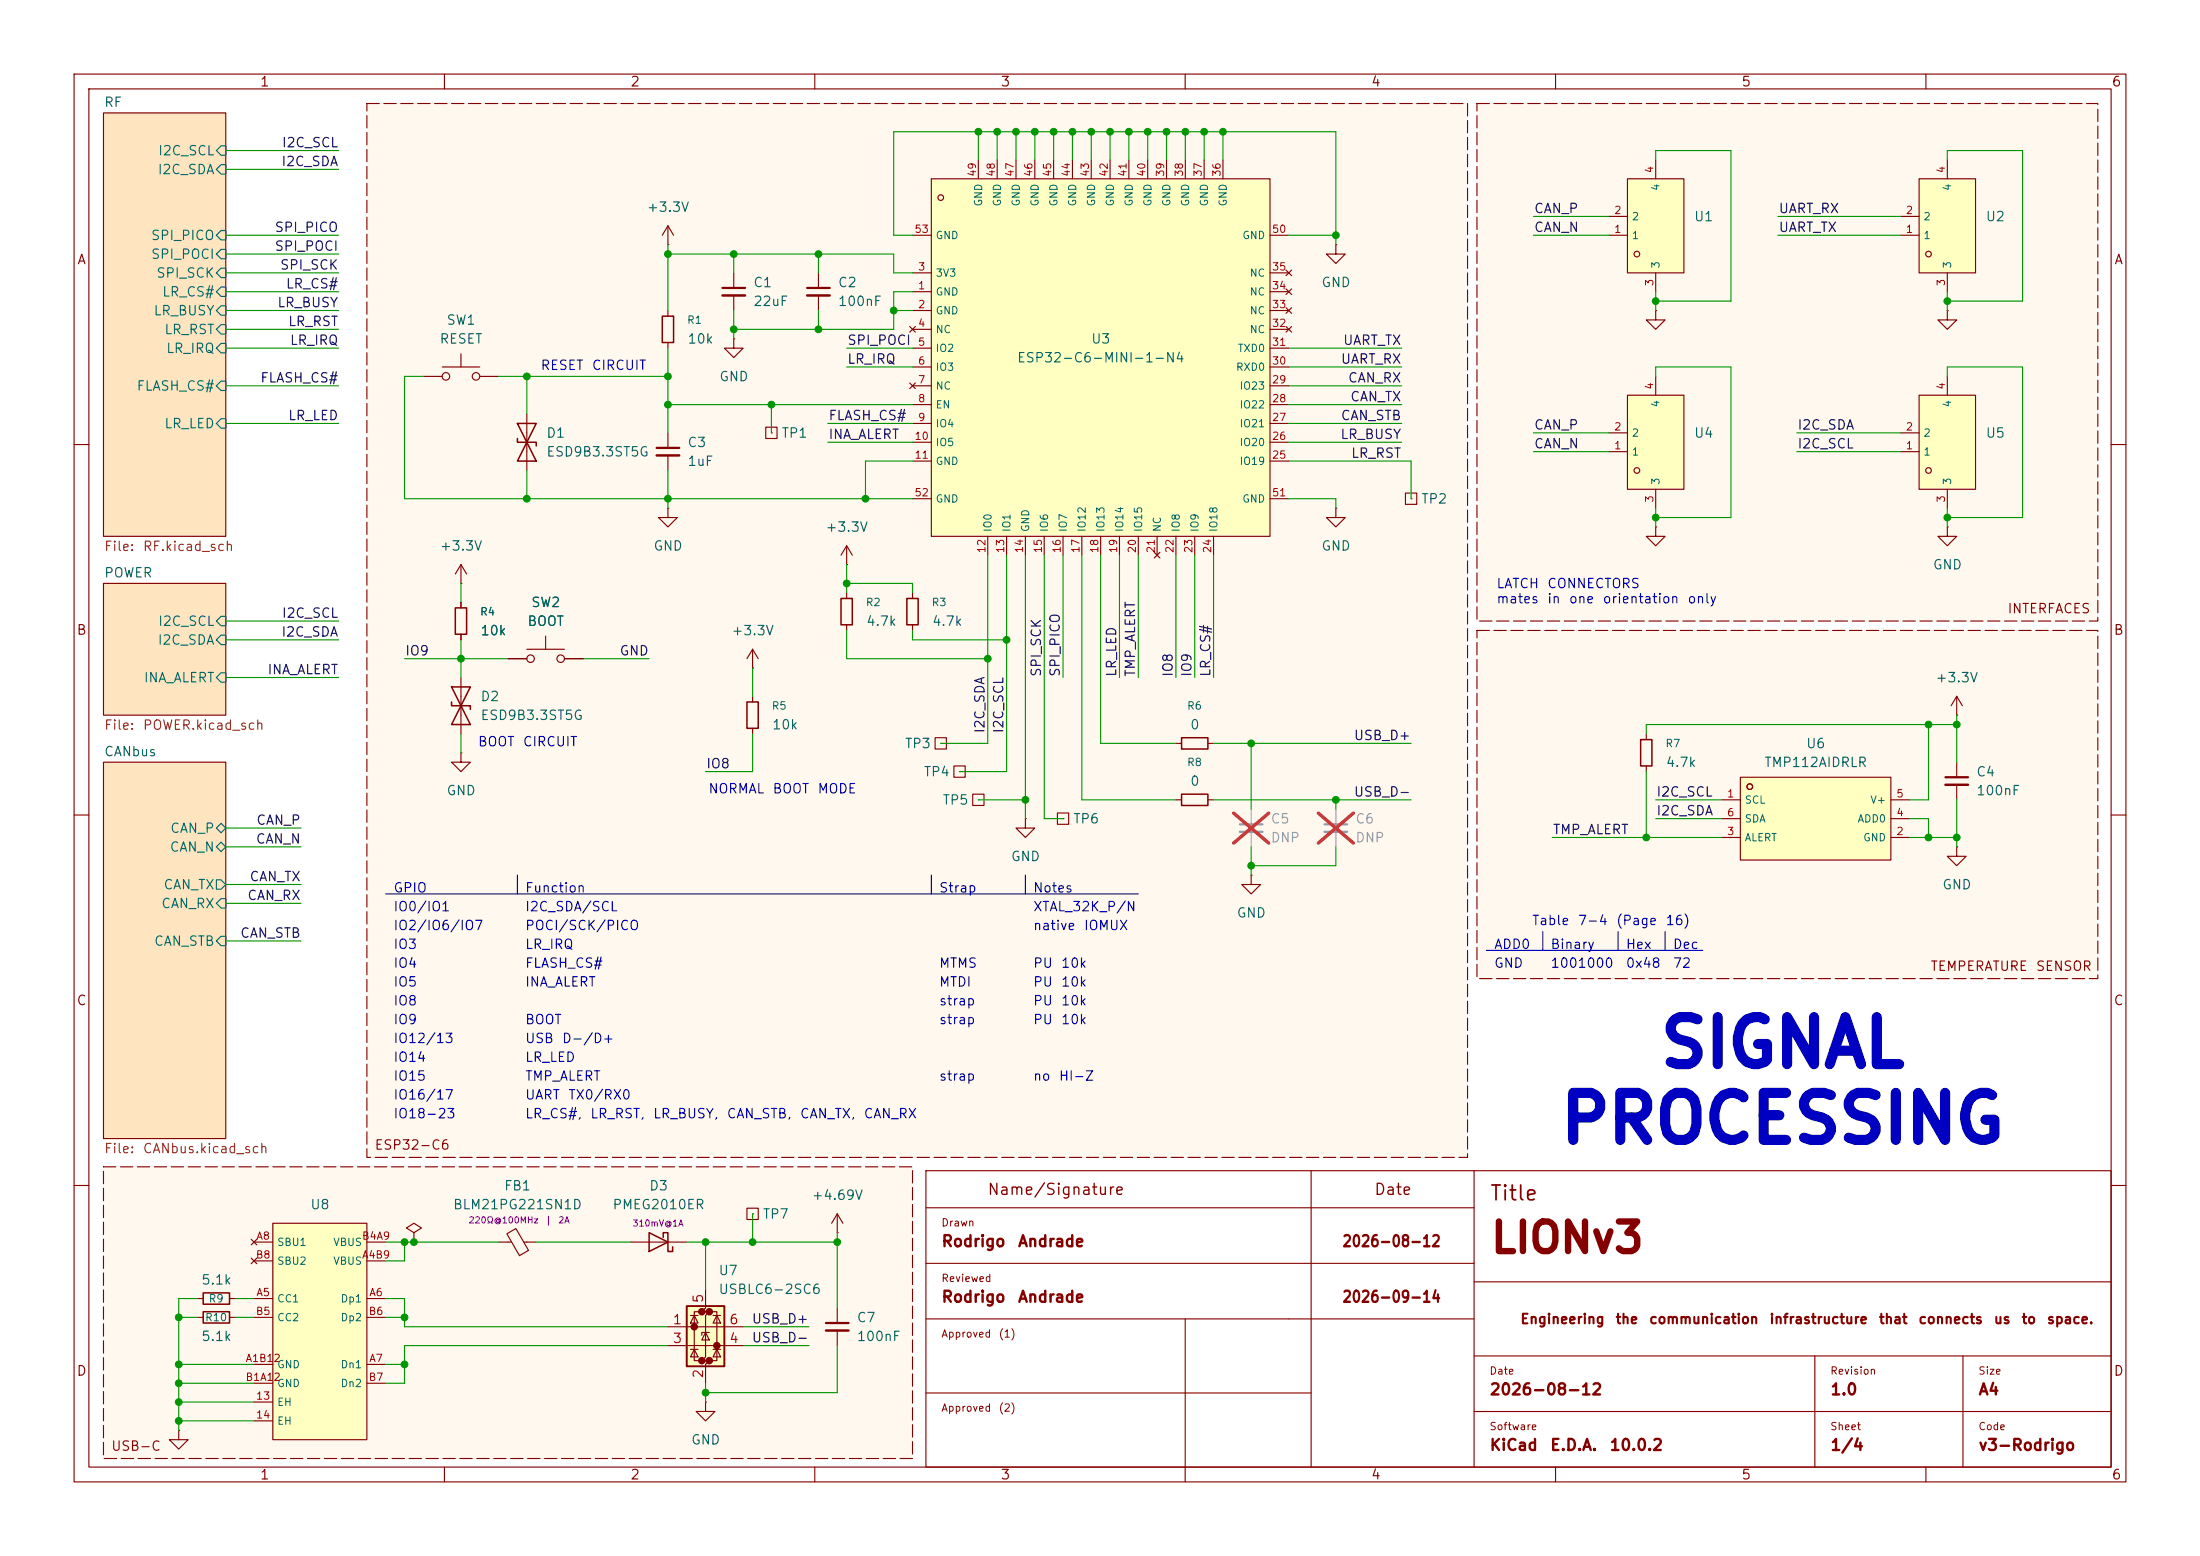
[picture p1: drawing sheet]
<svg xmlns="http://www.w3.org/2000/svg" width="297mm" height="210mm" viewBox="0 0 297 210" stroke-linecap="round" stroke-linejoin="round" font-family="sans-serif">
<g fill="none" stroke="#840000" stroke-width=".15">
<path d="M10 10h277v190h-277zM12 12h273v186h-273zM60 10v2M110 10v2M160 10v2M210 10v2M260 10v2M10 60h2M285 60h2M10 110h2M285 110h2M125 158h160v40h-160z"/>
<path d="M177 158v40M199 158v40M10 160h2M125 178h74M125 163h74M125 170.5h74M160 178v22M199 173h86M285 160h2M60 198v2M110 198v2M125 188h52"/>
<path d="M199 183h86M199 190.5h86M210 198v2M245 183v15M260 198v2M265 183v15"/>
</g>
<g fill="#ffe5bf" stroke="#ffe5bf" stroke-width=".14">
<path d="M14 102.9h16.5v50.8h-16.5z"/>
<path d="M14 78.7h16.5v17.8h-16.5z"/>
<path d="M14 15.2h16.5v57.2h-16.5z"/>
</g>
<g fill="#fff8ef">
<path d="M49.5 14h148.6v142.2h-148.6z"/>
<path d="M199.4 14h83.8v69.8h-83.8z"/>
<path d="M199.4 85.1h83.8v47h-83.8z"/>
<path d="M14 157.5h109.2v39.4h-109.2z"/>
</g>
<g fill="none" stroke="#840000" stroke-width=".15">
<path d="M14 15.2h16.5v57.2h-16.5zM57.1 50.8h2.6M59.7 49.5h5.1M62.2 47.8v1.7M64.8 50.8h2.5M14 78.7h16.5v17.8h-16.5zM62.2 91.4v7.7M68.6 88.9h2.5M71.1 87.6h5.1M73.7 85.9v1.7M76.2 88.9h2.5M101.6 94v.7"/>
<path d="M101.6 98.3v.8M126.2 99.6h1.6v1.5h-1.6zM14 102.9h16.5v50.8h-16.5zM127 100.3h.1M128.8 103.4h1.5v1.5h-1.5zM129.5 104.1h.1M131.3 107.2h1.5v1.5h-1.5zM132.1 108h.1M26.7 177.8h.7M31 177.8h.7M100.8 163.1h1.6v1.5h-1.6zM101.6 163.8h.1"/>
<path d="M113 166.4h.1M113 163.8l-.7 1.3M113 163.8l.8 1.3M113 163.8v2.6"/>
<circle cx="60.2" cy="50.8" r=".51"/>
<circle cx="64.3" cy="50.8" r=".51"/>
<circle cx="71.6" cy="88.9" r=".51"/>
<circle cx="75.7" cy="88.9" r=".51"/>
</g>
<g fill="none" stroke="#006464" stroke-width=".15">
<path d="M29.8 19.7h.7v1.3h-.7l-.6-.7zM29.8 22.2h.7v1.3h-.7l-.6-.6zM29.8 36.2h.7v1.3h-.7l-.6-.7zM29.8 31.1h.7v1.3h-.7l-.6-.6zM29.8 33.7h.7v1.2h-.7l-.6-.6zM29.8 38.7h.7v1.3h-.7l-.6-.6zM29.8 41.3h.7v1.2h-.7l-.6-.6zM29.8 43.8h.7v1.3h-.7l-.6-.6zM29.8 51.4h.7v1.3h-.7l-.6-.6zM29.8 46.4h.7v1.2h-.7l-.6-.6zM29.8 56.5h.7v1.3h-.7l-.6-.6zM29.2 83.8l.6-.6h.7v1.3h-.7z"/>
<path d="M29.2 86.4l.6-.7h.7v1.3h-.7zM29.8 90.8h.7v1.3h-.7l-.6-.7zM29.2 114.3l.6-.6 .7 .6-.7 .6zM29.2 118.7h.6l.7 .7-.7 .6h-.6zM29.8 111.1l.7 .7-.7 .6-.6-.6zM29.8 121.3h.7v1.3h-.7l-.6-.7zM29.8 126.4h.7v1.2h-.7l-.6-.6z"/>
</g>
<path d="M61 94.7v.6h2.5v.5M61 92.7h2.5l-1.3 2.6zM62.2 95.3l1.3 2.5h-2.5zM100.8 94.7h1.6v3.6h-1.6zM27.4 177h3.6v1.6h-3.6z" fill="none" stroke="#840000" stroke-width=".2"/>
<path d="M92.7 176.3h5.1v8.1h-5.1z" fill="#ffffc2"/>
<g fill="#840000" stroke="#840000" stroke-width=".51">
<circle cx="93.7" cy="179.1" r=".25"/>
<circle cx="94.7" cy="177" r=".25"/>
<circle cx="94.7" cy="183.6" r=".25"/>
<circle cx="95.8" cy="177" r=".25"/>
<circle cx="95.8" cy="183.6" r=".25"/>
<circle cx="96.8" cy="181.6" r=".25"/>
</g>
<g fill="none" stroke="#840000" stroke-width=".15">
<path d="M114.3 76.2h.1M114.3 73.7v2.5M114.3 73.7l-.8 1.2M114.3 73.7l.8 1.2M114.3 80v.8M114.3 84.3v.8M264.2 114.3v1.3h1.2l-1.2 1.2-1.3-1.2h1.3M264.2 114.3h.1M67.3 167.6h1.8M68.4 166.5l1.2-.7 1.7 3-1.2 .7zM70.7 167.6h1.7M90.2 179.1h10.1"/>
<path d="M93.2 177.5h1M93.7 177.5l.5 1.1h-1zM94.7 177h-1v6.6h1M95.2 174v2.5l-.5 .5h1.1l-.6 .5v5.6l-.5 .5h1.1l-.6 .6v2.5M95.2 179.8l.6 1h-1.1zM95.8 179.8h-1.1v.4M95.8 177h1v6.6h-1M96.3 177.5h1M96.8 177.5l.5 1.1h-1zM90.2 181.6h10.1M93.2 182.1h1M93.7 182.1l.5 1h-1z"/>
<path d="M95.2 189.2v1.3h1.3l-1.3 1.3-1.2-1.3h1.2M95.2 189.2h.1M96.3 182.1h1M96.8 182.1l.5 1h-1z"/>
</g>
<path d="M92.7 176.3h5.1v8.1h-5.1z" fill="none" stroke="#840000" stroke-width=".25"/>
<path d="M113.5 80.8h1.6v3.5h-1.6z" fill="none" stroke="#840000" stroke-width=".2"/>
<path d="M234.9 104.9h20.4v11.2h-20.4z" fill="#ffffc2"/>
<circle cx="236.2" cy="106.2" r=".38" fill="#ffffc2" stroke="#ffffc2" stroke-width=".14"/>
<g fill="none" stroke="#840000" stroke-width=".15">
<path d="M138.4 110.5v1.3h-1.2l1.2 1.2 1.3-1.2h-1.3M138.4 110.5h.1M232.4 108h2.5M232.4 113h2.5M232.4 110.5h2.5M234.9 104.9h20.4v11.2h-20.4zM255.3 108h2.5M255.3 113h2.5M255.3 110.5h2.5M264.2 102.9v2M264.2 105.9v2.1"/>
<circle cx="236.2" cy="106.2" r=".38"/>
</g>
<path d="M262.6 104.9h3.1" fill="none" stroke="#840000" stroke-width=".3"/>
<path d="M262.6 105.9h3.1" fill="none" stroke="#840000" stroke-width=".33"/>
<path d="M125.7 24.1h45.7v48.3h-45.7z" fill="#ffffc2"/>
<circle cx="127" cy="26.7" r=".38" fill="#ffffc2" stroke="#ffffc2" stroke-width=".14"/>
<g fill="none" stroke="#840000" stroke-width=".15">
<path d="M90.2 33h.1M90.2 30.5l-.8 1.3M90.2 30.5l.7 1.3M90.2 30.5v2.5M99.1 36.8v2.1M99.1 39.9v2M110.5 36.8v2.1M110.5 39.9v2M123.2 39.4h2.5M123.2 36.8h2.5M123.2 31.8h2.5M125.7 24.1h45.7v48.3h-45.7z"/>
<path d="M132.1 21.6v2.5M134.6 21.6v2.5M137.2 21.6v2.5M139.7 21.6v2.5M142.2 21.6v2.5M144.8 21.6v2.5M147.3 21.6v2.5M149.9 21.6v2.5M152.4 21.6v2.5M154.9 21.6v2.5M157.5 21.6v2.5M160 21.6v2.5"/>
<path d="M162.6 21.6v2.5M165.1 21.6v2.5M171.4 39.4h2.6M171.4 36.8h2.6M171.4 31.8h2.6M173.6 39l.8 .8M173.6 36.4l.8 .8M174.4 39l-.8 .8M174.4 36.4l-.8 .8M122.8 44.1l.8 .7M122.8 51.7l.8 .8M123.2 41.9h2.5"/>
<path d="M123.2 44.5h2.5M123.2 47h2.5M123.2 49.5h2.5M123.2 52.1h2.5M123.2 57.2h2.5M123.2 59.7h2.5M123.2 54.6h2.5M123.6 44.1l-.8 .7M123.6 51.7l-.8 .8M171.4 41.9h2.6M171.4 44.5h2.6M171.4 47h2.6"/>
<path d="M171.4 49.5h2.6M171.4 52.1h2.6M171.4 57.2h2.6M171.4 59.7h2.6M171.4 54.6h2.6M173.6 44.1l.8 .7M173.6 41.5l.8 .8M174.4 44.1l-.8 .7M174.4 41.5l-.8 .8M123.2 62.2h2.5M123.2 67.3h2.5M133.3 72.4v2.5"/>
<path d="M135.9 72.4v2.5M138.4 72.4v2.5M141 72.4v2.5M143.5 72.4v2.5M146 72.4v2.5M148.6 72.4v2.5M151.1 72.4v2.5M153.7 72.4v2.5M155.8 74.5l.8 .8M156.2 72.4v2.5M156.6 74.5l-.8 .8M158.7 72.4v2.5"/>
<path d="M161.3 72.4v2.5M163.8 72.4v2.5M171.4 62.2h2.6M171.4 67.3h2.6M222.2 99.1v.7M142.7 109.7h1.6v1.6h-1.6zM143.5 110.5h.1M222.2 103.4v.7M85.1 167.6h7.6M113 176.5v2.1M113 179.6v2"/>
<circle cx="127" cy="26.7" r=".38"/>
</g>
<path d="M97.5 38.9h3.1M109 38.9h3M111.5 178.6h3.1" fill="none" stroke="#840000" stroke-width=".3"/>
<path d="M97.5 39.9h3.1M109 39.9h3M111.5 179.6h3.1" fill="none" stroke="#840000" stroke-width=".33"/>
<path d="M221.5 99.8h1.5v3.6h-1.5zM87.6 166.4l2.6 1.2-2.6 1.3zM89.5 167v-.6h.7v2.5h.6v-.6" fill="none" stroke="#840000" stroke-width=".2"/>
<path d="M219.7 24.1h7.6v12.7h-7.6z" fill="#ffffc2"/>
<circle cx="221" cy="34.3" r=".38" fill="#ffffc2" stroke="#ffffc2" stroke-width=".14"/>
<g fill="none" stroke="#840000" stroke-width=".15">
<path d="M217.2 31.8h2.5M217.2 29.2h2.5M219.7 24.1h7.6v12.7h-7.6zM223.5 21.6v2.5M223.5 36.8v2.6M90.2 68.6v1.3h-1.3l1.3 1.2 1.2-1.2h-1.2M90.2 68.6h.1M24.1 193v1.3h-1.2l1.2 1.3 1.3-1.3h-1.3M24.1 193h.1"/>
<circle cx="221" cy="34.3" r=".38"/>
</g>
<path d="M219.7 53.3h7.6v12.7h-7.6z" fill="#ffffc2"/>
<circle cx="221" cy="63.5" r=".38" fill="#ffffc2" stroke="#ffffc2" stroke-width=".14"/>
<g fill="none" stroke="#840000" stroke-width=".15">
<path d="M217.2 58.4h2.5M219.7 53.3h7.6v12.7h-7.6zM223.5 50.8v2.5M217.2 61h2.5M223.5 66v2.6M168.9 118.1v1.3h1.3l-1.3 1.3-1.3-1.3h1.3M168.9 118.1h.1M26.7 175.3h.7M31 175.3h.7M55.9 166.4l-1-.7 1-.6 1 .6-1 .7v1.2M55.9 167.6h.1"/>
<circle cx="221" cy="63.5" r=".38"/>
</g>
<path d="M178.8 111.3h3.1" fill="none" stroke="#a1a1a1" stroke-width=".3"/>
<path d="M178.8 112.3h3.1" fill="none" stroke="#a1a1a1" stroke-width=".33"/>
<path d="M180.3 109.2v2.1M180.3 112.3v2" fill="none" stroke="#a1a1a1" stroke-width=".15"/>
<path d="M178 109.7l4.7 4.1M182.7 109.7l-4.7 4.1" fill="none" stroke="#e12e31" stroke-width=".46"/>
<path d="M27.4 174.5h3.6v1.5h-3.6z" fill="none" stroke="#840000" stroke-width=".2"/>
<path d="M36.8 165.1h12.7v29.2h-12.7z" fill="#ffffc2"/>
<g fill="none" stroke="#840000" stroke-width=".15">
<path d="M180.3 33v1.3h-1.2l1.2 1.3 1.3-1.3h-1.3M180.3 33h.1M71.1 55.9v7.6M90.2 41.9v.8M90.2 46.2v.8M223.5 41.9v1.3h1.3l-1.3 1.3-1.3-1.3h1.3M223.5 41.9h.1M62.2 78.7h.1M62.2 76.2l-.7 1.3M62.2 76.2l.8 1.3M62.2 76.2v2.5M180.3 68.6v1.3h-1.2l1.2 1.2 1.3-1.2h-1.3"/>
<path d="M180.3 68.6h.1M189.7 66.5h1.6v1.6h-1.6zM190.5 67.3h.1M223.5 71.1v1.3h1.3l-1.3 1.3-1.3-1.3h1.3M223.5 71.1h.1M262.9 71.1v1.3h1.3l-1.3 1.3-1.3-1.3h1.3M262.9 71.1h.1M62.2 81.3v.7M62.2 85.6v.8M264.2 96.5h.1M264.2 94l-.8 1.3M264.2 94l.7 1.3"/>
<path d="M264.2 94v2.5M62.2 101.6v1.3h1.3l-1.3 1.2-1.2-1.2h1.2M62.2 101.6h.1M158.7 100.3h.8M158.7 108h.8M163.1 100.3h.7M163.1 108h.7M33.9 167.3l.8 .7M33.9 169.8l.8 .8M34.3 170.2h2.5M34.3 175.3h2.5M34.3 167.6h2.5"/>
<path d="M34.3 177.8h2.5M34.7 167.3l-.8 .7M34.7 169.8l-.8 .8M36.8 165.1h12.7v29.2h-12.7zM49.5 170.2h2.6M49.5 175.3h2.6M49.5 167.6h2.6M49.5 177.8h2.6M34.3 189.2h2.5M34.3 191.8h2.5M34.3 184.2h2.5M34.3 186.7h2.5"/>
<path d="M49.5 184.2h2.6M49.5 186.7h2.6"/>
</g>
<path d="M167.4 111.3h3" fill="none" stroke="#a1a1a1" stroke-width=".3"/>
<path d="M167.4 112.3h3" fill="none" stroke="#a1a1a1" stroke-width=".33"/>
<path d="M168.9 109.2v2.1M168.9 112.3v2" fill="none" stroke="#a1a1a1" stroke-width=".15"/>
<path d="M166.5 109.7l4.8 4.1M171.3 109.7l-4.8 4.1" fill="none" stroke="#e12e31" stroke-width=".46"/>
<path d="M69.8 59.2v.5h2.6v.5M69.8 57.2h2.6l-1.3 2.5zM71.1 59.7l1.3 2.5h-2.6zM89.4 42.7h1.5v3.5h-1.5zM61.5 82h1.5v3.6h-1.5zM159.5 99.6h3.6v1.5h-3.6zM159.5 107.2h3.6v1.5h-3.6z" fill="none" stroke="#840000" stroke-width=".2"/>
<path d="M259.1 24.1h7.6v12.7h-7.6z" fill="#ffffc2"/>
<circle cx="260.4" cy="34.3" r=".38" fill="#ffffc2" stroke="#ffffc2" stroke-width=".14"/>
<g fill="none" stroke="#840000" stroke-width=".15">
<path d="M256.5 31.8h2.6M256.5 29.2h2.6M259.1 24.1h7.6v12.7h-7.6zM262.9 21.6v2.5M262.9 36.8v2.6"/>
<circle cx="260.4" cy="34.3" r=".38"/>
</g>
<path d="M259.1 53.3h7.6v12.7h-7.6z" fill="#ffffc2"/>
<circle cx="260.4" cy="63.5" r=".38" fill="#ffffc2" stroke="#ffffc2" stroke-width=".14"/>
<g fill="none" stroke="#840000" stroke-width=".15">
<path d="M90.2 58.4v2.1M99.1 45.7v1.3h-1.3l1.3 1.3 1.2-1.3h-1.2M99.1 45.7h.1M103.4 57.7h1.5v1.5h-1.5zM104.1 58.4h.1M256.5 58.4h2.6M259.1 53.3h7.6v12.7h-7.6zM262.9 41.9v1.3h1.3l-1.3 1.3-1.3-1.3h1.3M262.9 41.9h.1M262.9 50.8v2.5M90.2 61.5v2M256.5 61h2.6"/>
<path d="M262.9 66v2.6M62.2 81.3v.7M62.2 85.6v.8M68.6 88.9h2.5M76.2 88.9h2.5M101.6 90.2h.1M101.6 87.6l-.8 1.3M101.6 87.6l.8 1.3M101.6 87.6v2.6M123.2 80v.8M123.2 84.3v.8"/>
<circle cx="260.4" cy="63.5" r=".38"/>
</g>
<path d="M88.6 60.5h3.1" fill="none" stroke="#840000" stroke-width=".3"/>
<path d="M88.6 61.5h3.1" fill="none" stroke="#840000" stroke-width=".33"/>
<path d="M122.4 80.8h1.6v3.5h-1.6z" fill="none" stroke="#840000" stroke-width=".2"/>
<path d="M69.8 118.1v2.6M125.7 118.1v2.6M138.4 118.1v2.6M52.1 120.7h101.6M200.7 128.3h29.2M208.3 125.7v2.6M218.4 125.7v2.6M224.8 125.7v2.6" fill="none" stroke="#0000c2" stroke-width=".15"/>
<g fill="none" stroke="#009600" stroke-width=".15">
<path d="M132.1 17.8v3.8M134.6 17.8v3.8M137.2 17.8v3.8M139.7 17.8v3.8M142.2 17.8v3.8M144.8 17.8v3.8M147.3 17.8v3.8M149.9 17.8v3.8M152.4 17.8v3.8M154.9 17.8v3.8M157.5 17.8v3.8M160 17.8v3.8"/>
<path d="M162.6 17.8v3.8M165.1 17.8v3.8M30.5 34.3h15.2M30.5 31.8h15.2M30.5 20.3h15.2M30.5 22.9h15.2M30.5 39.4h15.2M30.5 36.8h15.2M90.2 33v8.9M90.2 34.3h30.4v2.5h2.6M99.1 34.3v2.5M110.5 34.3v2.5"/>
<path d="M123.2 39.4h-2.6v5.1h-21.5M123.2 31.8h-2.6v-14h59.7v15.2M174 31.8h6.3M207 31.8h10.2M207 29.2h10.2M223.5 21.6v-1.3h10.2v20.3h-10.2M223.5 39.4v2.5M240 31.8h16.5M240 29.2h16.5M262.9 21.6v-1.3h10.1v20.3h-10.1M262.9 39.4v2.5M30.5 47h15.2"/>
<path d="M30.5 44.5h15.2M30.5 57.2h15.2M30.5 52.1h15.2M30.5 41.9h15.2M57.1 50.8h-2.5v16.5h68.6M67.3 50.8h22.9M71.1 50.8v5.1M90.2 47v11.4M90.2 54.6h33M99.1 41.9v3.8M104.1 54.6v3.8M110.5 41.9v2.6"/>
<path d="M111.8 59.7h11.4M111.8 57.2h11.4M114.3 47h8.9M114.3 49.5h8.9M120.6 41.9h2.6M174 47h15.2M174 54.6h15.2M174 49.5h15.2M174 59.7h15.2M174 57.2h15.2M174 52.1h15.2M207 58.4h10.2"/>
<path d="M223.5 50.8v-1.3h10.2v20.4h-10.2M242.6 58.4h13.9M262.9 50.8v-1.3h10.1v20.4h-10.1M62.2 78.7v2.6M71.1 63.5v3.8M90.2 63.5v5.1M114.3 76.2v3.8M114.3 78.7h8.9v1.3M123.2 62.2h-6.4v5.1M133.3 74.9v25.4h-6.3M135.9 74.9v29.2h-6.4M138.4 74.9v35.6"/>
<path d="M141 74.9v35.6h2.5M143.5 74.9v16.5M146 74.9v33.1h12.7M148.6 74.9v25.4h10.1M151.1 74.9v16.5M153.7 74.9v16.5M158.7 74.9v16.5M161.3 74.9v16.5M163.8 74.9v16.5M174 67.3h6.3v1.3M174 62.2h16.5v5.1M207 61h10.2"/>
<path d="M223.5 68.6v2.5M242.6 61h13.9M262.9 68.6v2.5M30.5 91.4h15.2M30.5 86.4h15.2M30.5 83.8h15.2M54.6 88.9h14M62.2 86.4v5M62.2 99.1v2.5M78.7 88.9h8.9M101.6 90.2v3.8M101.6 99.1v5h-6.4"/>
<path d="M114.3 85.1v3.8h19M123.2 85.1v1.3h12.7M260.3 97.8v10.2h-2.5M264.2 96.5v6.4M264.2 97.8h-42v1.3M30.5 119.4h10.1M30.5 111.8h10.1M30.5 114.3h10.1M132.1 108h6.3M163.8 100.3h26.7M163.8 108h26.7M168.9 100.3v8.9"/>
<path d="M168.9 114.3v3.8M180.3 108v1.2M180.3 114.3v2.5h-11.4M209.5 113h22.9M222.2 104.1v8.9M223.5 108h8.9M223.5 110.5h8.9M257.8 110.5h2.5v2.5M257.8 113h6.4M264.2 108v6.3M30.5 127h10.1M30.5 121.9h10.1"/>
<path d="M24.1 177.8h2.6M26.7 175.3h-2.6v17.7M31.7 175.3h2.6M31.7 177.8h2.6M52.1 175.3h2.5v3.8h35.6M52.1 167.6h15.2M52.1 177.8h2.5M54.6 167.6v2.6h-2.5M72.4 167.6h12.7M92.7 167.6h20.3M95.2 167.6v6.4M100.3 179.1h8.9"/>
<path d="M101.6 163.8v3.8M113 166.4v10.1M24.1 186.7h10.2M24.1 189.2h10.2M24.1 184.2h10.2M24.1 191.8h10.2M52.1 184.2h2.5M90.2 181.6h-35.6v5.1h-2.5M95.2 186.7v2.5M100.3 181.6h8.9M113 181.6v6.4h-17.8"/>
</g>
<path d="M49.5 14h148.6v142.2h-148.6zM199.4 14h83.8v69.8h-83.8zM199.4 85.1h83.8v47h-83.8zM14 157.5h109.2v39.4h-109.2z" fill="none" stroke="#840000" stroke-width=".15" stroke-dasharray="1.7 .6"/>
<g fill="#009600" stroke="#009600" stroke-width=".14">
<circle cx="110.5" cy="34.3" r=".46"/>
<circle cx="180.3" cy="31.8" r=".46"/>
<circle cx="120.6" cy="41.9" r=".46"/>
<circle cx="110.5" cy="44.5" r=".46"/>
<circle cx="95.2" cy="167.6" r=".46"/>
<circle cx="113" cy="167.6" r=".46"/>
<circle cx="101.6" cy="167.6" r=".46"/>
<circle cx="95.2" cy="188" r=".46"/>
<circle cx="55.9" cy="167.6" r=".46"/>
<circle cx="54.6" cy="184.2" r=".46"/>
<circle cx="54.6" cy="167.6" r=".46"/>
<circle cx="114.3" cy="78.7" r=".46"/>
<circle cx="90.2" cy="67.3" r=".46"/>
<circle cx="71.1" cy="67.3" r=".46"/>
<circle cx="71.1" cy="50.8" r=".46"/>
<circle cx="104.1" cy="54.6" r=".46"/>
<circle cx="90.2" cy="50.8" r=".46"/>
<circle cx="90.2" cy="54.6" r=".46"/>
<circle cx="99.1" cy="34.3" r=".46"/>
<circle cx="90.2" cy="34.3" r=".46"/>
<circle cx="99.1" cy="44.5" r=".46"/>
<circle cx="116.8" cy="67.3" r=".46"/>
<circle cx="62.2" cy="88.9" r=".46"/>
<circle cx="24.1" cy="186.7" r=".46"/>
<circle cx="24.1" cy="191.8" r=".46"/>
<circle cx="54.6" cy="177.8" r=".46"/>
<circle cx="24.1" cy="189.2" r=".46"/>
<circle cx="24.1" cy="177.8" r=".46"/>
<circle cx="24.1" cy="184.2" r=".46"/>
<circle cx="222.2" cy="113" r=".46"/>
<circle cx="260.3" cy="113" r=".46"/>
<circle cx="260.3" cy="97.8" r=".46"/>
<circle cx="262.9" cy="69.9" r=".46"/>
<circle cx="264.2" cy="113" r=".46"/>
<circle cx="264.2" cy="97.8" r=".46"/>
<circle cx="139.7" cy="17.8" r=".46"/>
<circle cx="142.2" cy="17.8" r=".46"/>
<circle cx="137.2" cy="17.8" r=".46"/>
<circle cx="152.4" cy="17.8" r=".46"/>
<circle cx="147.3" cy="17.8" r=".46"/>
<circle cx="149.9" cy="17.8" r=".46"/>
<circle cx="144.8" cy="17.8" r=".46"/>
<circle cx="154.9" cy="17.8" r=".46"/>
<circle cx="132.1" cy="17.8" r=".46"/>
<circle cx="134.6" cy="17.8" r=".46"/>
<circle cx="138.4" cy="108" r=".46"/>
<circle cx="133.3" cy="88.9" r=".46"/>
<circle cx="135.9" cy="86.4" r=".46"/>
<circle cx="180.3" cy="108" r=".46"/>
<circle cx="168.9" cy="116.8" r=".46"/>
<circle cx="168.9" cy="100.3" r=".46"/>
<circle cx="223.5" cy="69.9" r=".46"/>
<circle cx="157.5" cy="17.8" r=".46"/>
<circle cx="160" cy="17.8" r=".46"/>
<circle cx="162.6" cy="17.8" r=".46"/>
<circle cx="165.1" cy="17.8" r=".46"/>
<circle cx="223.5" cy="40.6" r=".46"/>
<circle cx="262.9" cy="40.6" r=".46"/>
</g>
<g font-size="6.3" fill="#0000c2">
<text x="223.7" y="145.5">SIGNAL</text>
<text x="210.2" y="155.8">PROCESSING</text>
</g>
<text font-size="4" fill="#840000" x="201" y="170.1">LIONv3</text>
<text font-size="2" fill="#840000" x="201" y="162.5">Title</text>
<g font-size="1.5" fill="#840000">
<text x="133.2" y="161.7">Name/Signature</text>
<text x="185.4" y="161.7">Date</text>
<text x="127" y="168.7">Rodrigo</text>
<text x="137.3" y="168.7">Andrade</text>
<text x="181.1" y="168.7">2026-08-12</text>
<text x="127" y="176.2">Rodrigo</text>
<text x="137.3" y="176.2">Andrade</text>
<text x="181.1" y="176.2">2026-09-14</text>
<text x="201" y="188.7">2026-08-12</text>
<text x="247" y="188.7">1.0</text>
<text x="267" y="188.7">A4</text>
<text x="201" y="196.2">KiCad</text>
<text x="209.2" y="196.2">E.D.A.</text>
<text x="217.2" y="196.2">10.0.2</text>
<text x="247" y="196.2">1/4</text>
<text x="267" y="196.2">v3-Rodrigo</text>
</g>
<g font-size="1.3" fill="#840000">
<text x="35" y="12">1</text>
<text x="85" y="12">2</text>
<text x="135" y="12">3</text>
<text x="185" y="12">4</text>
<text x="235" y="12">5</text>
<text x="285" y="12">6</text>
<text x="10.3" y="36">A</text>
<text x="285.3" y="36">A</text>
<text x="270.9" y="83.1">INTERFACES</text>
<text x="10.3" y="86">B</text>
<text x="285.3" y="86">B</text>
<text x="260.5" y="131.4">TEMPERATURE</text>
<text x="274.8" y="131.4">SENSOR</text>
<text x="10.3" y="136">C</text>
<text x="285.3" y="136">C</text>
<text x="50.5" y="155.5">ESP32-C6</text>
<text x="205.2" y="179">Engineering</text>
<text x="218" y="179">the</text>
<text x="222.5" y="179">communication</text>
<text x="238.8" y="179">infrastructure</text>
<text x="253.5" y="179">that</text>
<text x="258.9" y="179">connects</text>
<text x="269.1" y="179">us</text>
<text x="272.8" y="179">to</text>
<text x="276.2" y="179">space.</text>
<text x="10.3" y="186">D</text>
<text x="285.3" y="186">D</text>
<text x="14.9" y="196.1">USB-C</text>
<text x="35" y="200">1</text>
<text x="85" y="200">2</text>
<text x="135" y="200">3</text>
<text x="185" y="200">4</text>
<text x="235" y="200">5</text>
<text x="285" y="200">6</text>
</g>
<g font-size="1.3" fill="#006464">
<text x="14" y="14.8">RF</text>
<text x="21.2" y="23.8">I2C_SDA</text>
<text x="21.3" y="21.3">I2C_SCL</text>
<text x="87.2" y="28.9">+3.3V</text>
<text x="20.3" y="32.7">SPI_PICO</text>
<text x="20.3" y="35.3">SPI_POCI</text>
<text x="228.6" y="30.2">U1</text>
<text x="268" y="30.2">U2</text>
<text x="21" y="37.8">SPI_SCK</text>
<text x="21.8" y="40.3">LR_CS#</text>
<text x="101.6" y="39.1">C1</text>
<text x="101.6" y="41.6">22uF</text>
<text x="113" y="39.1">C2</text>
<text x="113" y="41.6">100nF</text>
<text x="178.3" y="39.1">GND</text>
<text x="20.7" y="42.9">LR_BUSY</text>
<text x="22.1" y="45.4">LR_RST</text>
<text x="22.3" y="48">LR_IRQ</text>
<text x="59.3" y="46.7">RESET</text>
<text x="60.2" y="44.2">SW1</text>
<text x="92.7" y="46.7">10k</text>
<text x="147.2" y="46.7">U3</text>
<text x="18.4" y="53">FLASH_CS#</text>
<text x="97" y="51.8">GND</text>
<text x="137.2" y="49.2">ESP32-C6-MINI-1-N4</text>
<text x="22.1" y="58.1">LR_LED</text>
<text x="73.7" y="59.4">D1</text>
<text x="105.4" y="59.4">TP1</text>
<text x="228.6" y="59.4">U4</text>
<text x="268" y="59.4">U5</text>
<text x="73.7" y="61.9">ESD9B3.3ST5G</text>
<text x="92.7" y="60.7">C3</text>
<text x="92.7" y="63.2">1uF</text>
<text x="191.8" y="68.3">TP2</text>
<text x="59.3" y="74.6">+3.3V</text>
<text x="88.1" y="74.6">GND</text>
<text x="111.4" y="72.1">+3.3V</text>
<text x="178.3" y="74.6">GND</text>
<text x="260.9" y="77.2">GND</text>
<text x="14" y="78.3">POWER</text>
<text x="71.6" y="82.3">SW2</text>
<text x="21.2" y="87.3">I2C_SDA</text>
<text x="21.3" y="84.8">I2C_SCL</text>
<text x="64.8" y="86.1">10k</text>
<text x="71.1" y="84.8">BOOT</text>
<text x="98.7" y="86.1">+3.3V</text>
<text x="116.8" y="84.8">4.7k</text>
<text x="125.7" y="84.8">4.7k</text>
<text x="19.3" y="92.4">INA_ALERT</text>
<text x="64.8" y="95">D2</text>
<text x="261.2" y="92.4">+3.3V</text>
<text x="64.8" y="97.5">ESD9B3.3ST5G</text>
<text x="104.1" y="98.8">10k</text>
<text x="122.1" y="101.3">TP3</text>
<text x="160.6" y="98.8">0</text>
<text x="243.7" y="101.3">U6</text>
<text x="14" y="102.4">CANbus</text>
<text x="60.2" y="107.7">GND</text>
<text x="124.6" y="105.1">TP4</text>
<text x="160.6" y="106.4">0</text>
<text x="224.8" y="103.8">4.7k</text>
<text x="238.1" y="103.8">TMP112AIDRLR</text>
<text x="266.7" y="105.1">C4</text>
<text x="266.7" y="107.7">100nF</text>
<text x="22.9" y="112.7">CAN_P</text>
<text x="127.2" y="108.9">TP5</text>
<text x="144.8" y="111.5">TP6</text>
<text x="22.8" y="115.3">CAN_N</text>
<text x="136.4" y="116.5">GND</text>
<text x="21.7" y="122.9">CAN_RX</text>
<text x="22" y="120.4">CAN_TX</text>
<text x="166.9" y="124.2">GND</text>
<text x="262.1" y="120.4">GND</text>
<text x="20.7" y="128">CAN_STB</text>
<text x="68" y="161">FB1</text>
<text x="87.6" y="161">D3</text>
<text x="41.8" y="163.5">U8</text>
<text x="61.1" y="163.5">BLM21PG221SN1D</text>
<text x="82.6" y="163.5">PMEG2010ER</text>
<text x="102.9" y="164.8">TP7</text>
<text x="109.5" y="162.3">+4.69V</text>
<text x="27.1" y="173.7">5.1k</text>
<text x="96.9" y="172.4">U7</text>
<text x="96.9" y="175">USBLC6-2SC6</text>
<text x="115.6" y="178.8">C7</text>
<text x="27.1" y="181.3">5.1k</text>
<text x="115.6" y="181.3">100nF</text>
<text x="93.2" y="195.3">GND</text>
</g>
<g font-size="1.3" fill="#0f0f0f">
<text x="37.9" y="22.7">I2C_SDA</text>
<text x="38" y="20.2">I2C_SCL</text>
<text x="207" y="29.1">CAN_P</text>
<text x="240" y="29.1">UART_RX</text>
<text x="37" y="34.2">SPI_POCI</text>
<text x="37" y="31.6">SPI_PICO</text>
<text x="207" y="31.6">CAN_N</text>
<text x="240" y="31.6">UART_TX</text>
<text x="37.4" y="41.8">LR_BUSY</text>
<text x="37.7" y="36.7">SPI_SCK</text>
<text x="38.5" y="39.2">LR_CS#</text>
<text x="38.8" y="44.3">LR_RST</text>
<text x="39" y="46.9">LR_IRQ</text>
<text x="114.3" y="46.9">SPI_POCI</text>
<text x="181.2" y="46.9">UART_TX</text>
<text x="35.1" y="51.9">FLASH_CS#</text>
<text x="114.3" y="49.4">LR_IRQ</text>
<text x="180.9" y="49.4">UART_RX</text>
<text x="181.9" y="51.9">CAN_RX</text>
<text x="38.8" y="57">LR_LED</text>
<text x="111.8" y="57">FLASH_CS#</text>
<text x="111.8" y="59.6">INA_ALERT</text>
<text x="180.9" y="59.6">LR_BUSY</text>
<text x="180.9" y="57">CAN_STB</text>
<text x="182.2" y="54.5">CAN_TX</text>
<text x="207" y="58.3">CAN_P</text>
<text x="242.6" y="58.3">I2C_SDA</text>
<text x="182.3" y="62.1">LR_RST</text>
<text x="207" y="60.8">CAN_N</text>
<text x="242.6" y="60.8">I2C_SCL</text>
<text x="38" y="83.7">I2C_SCL</text>
<text x="37.9" y="86.2">I2C_SDA</text>
<text x="54.6" y="88.8">IO9</text>
<text x="83.6" y="88.8">GND</text>
<text x="36" y="91.3">INA_ALERT</text>
<text x="140.8" y="91.4" transform="rotate(-90 140.8 91.4)">SPI_SCK</text>
<text x="143.4" y="91.4" transform="rotate(-90 143.4 91.4)">SPI_PICO</text>
<text x="151" y="91.4" transform="rotate(-90 151 91.4)">LR_LED</text>
<text x="153.5" y="91.4" transform="rotate(-90 153.5 91.4)">TMP_ALERT</text>
<text x="158.6" y="91.4" transform="rotate(-90 158.6 91.4)">IO8</text>
<text x="161.2" y="91.4" transform="rotate(-90 161.2 91.4)">IO9</text>
<text x="163.7" y="91.4" transform="rotate(-90 163.7 91.4)">LR_CS#</text>
<text x="133.2" y="99.1" transform="rotate(-90 133.2 99.1)">I2C_SDA</text>
<text x="135.8" y="99.1" transform="rotate(-90 135.8 99.1)">I2C_SCL</text>
<text x="182.7" y="100.2">USB_D+</text>
<text x="95.2" y="104">IO8</text>
<text x="182.7" y="107.8">USB_D-</text>
<text x="223.5" y="107.8">I2C_SCL</text>
<text x="34.5" y="111.6">CAN_P</text>
<text x="209.5" y="112.9">TMP_ALERT</text>
<text x="223.5" y="110.4">I2C_SDA</text>
<text x="33.6" y="119.3">CAN_TX</text>
<text x="34.4" y="114.2">CAN_N</text>
<text x="33.3" y="121.8">CAN_RX</text>
<text x="32.3" y="126.9">CAN_STB</text>
<text x="101.4" y="178.9">USB_D+</text>
<text x="101.4" y="181.5">USB_D-</text>
</g>
<g font-size="1.3" fill="#0000c2">
<text x="72.9" y="50.3">RESET</text>
<text x="79.8" y="50.3">CIRCUIT</text>
<text x="201.9" y="79.7">LATCH</text>
<text x="201.9" y="81.8">mates</text>
<text x="208.8" y="81.8">in</text>
<text x="208.8" y="79.7">CONNECTORS</text>
<text x="211.7" y="81.8">one</text>
<text x="216.3" y="81.8">orientation</text>
<text x="227.7" y="81.8">only</text>
<text x="64.4" y="101.1">BOOT</text>
<text x="70.5" y="101.1">CIRCUIT</text>
<text x="95.5" y="107.4">NORMAL</text>
<text x="104.2" y="107.4">BOOT</text>
<text x="110.3" y="107.4">MODE</text>
<text x="53" y="120.8">GPIO</text>
<text x="53" y="123.3">IO0/IO1</text>
<text x="53" y="125.9">IO2/IO6/IO7</text>
<text x="70.8" y="120.8">Function</text>
<text x="70.8" y="123.3">I2C_SDA/SCL</text>
<text x="70.8" y="125.9">POCI/SCK/PICO</text>
<text x="126.7" y="120.8">Strap</text>
<text x="139.4" y="120.8">Notes</text>
<text x="139.4" y="123.3">XTAL_32K_P/N</text>
<text x="139.4" y="125.9">native</text>
<text x="146.2" y="125.9">IOMUX</text>
<text x="206.7" y="125.2">Table</text>
<text x="212.9" y="125.2">7-4</text>
<text x="218.1" y="125.2">(Page</text>
<text x="224.8" y="125.2">16)</text>
<text x="53" y="128.4">IO3</text>
<text x="53" y="130.9">IO4</text>
<text x="70.8" y="128.4">LR_IRQ</text>
<text x="70.8" y="130.9">FLASH_CS#</text>
<text x="126.7" y="130.9">MTMS</text>
<text x="139.4" y="130.9">PU</text>
<text x="143.2" y="130.9">10k</text>
<text x="201.6" y="128.4">ADD0</text>
<text x="201.6" y="130.9">GND</text>
<text x="209.2" y="128.4">Binary</text>
<text x="209.2" y="130.9">1001000</text>
<text x="219.4" y="128.4">Hex</text>
<text x="219.4" y="130.9">0x48</text>
<text x="225.7" y="128.4">Dec</text>
<text x="225.7" y="130.9">72</text>
<text x="53" y="133.5">IO5</text>
<text x="53" y="136">IO8</text>
<text x="70.8" y="133.5">INA_ALERT</text>
<text x="126.7" y="133.5">MTDI</text>
<text x="126.7" y="136">strap</text>
<text x="139.4" y="133.5">PU</text>
<text x="139.4" y="136">PU</text>
<text x="143.2" y="133.5">10k</text>
<text x="143.2" y="136">10k</text>
<text x="53" y="138.6">IO9</text>
<text x="53" y="141.1">IO12/13</text>
<text x="53" y="143.6">IO14</text>
<text x="70.8" y="138.6">BOOT</text>
<text x="70.8" y="141.1">USB</text>
<text x="70.8" y="143.6">LR_LED</text>
<text x="75.8" y="141.1">D−/D+</text>
<text x="126.7" y="138.6">strap</text>
<text x="139.4" y="138.6">PU</text>
<text x="143.2" y="138.6">10k</text>
<text x="53" y="146.2">IO15</text>
<text x="53" y="148.7">IO16/17</text>
<text x="70.8" y="146.2">TMP_ALERT</text>
<text x="70.8" y="148.7">UART</text>
<text x="76.6" y="148.7">TX0/RX0</text>
<text x="126.7" y="146.2">strap</text>
<text x="139.4" y="146.2">no</text>
<text x="142.9" y="146.2">HI-Z</text>
<text x="53" y="151.3">IO18-23</text>
<text x="70.8" y="151.3">LR_CS#,</text>
<text x="79.6" y="151.3">LR_RST,</text>
<text x="88.1" y="151.3">LR_BUSY,</text>
<text x="98" y="151.3">CAN_STB,</text>
<text x="107.9" y="151.3">CAN_TX,</text>
<text x="116.5" y="151.3">CAN_RX</text>
</g>
<g font-size="1.3" fill="#725600">
<text x="14" y="74.7">File:</text>
<text x="19.2" y="74.7">RF.kicad_sch</text>
<text x="14" y="98.8">File:</text>
<text x="19.2" y="98.8">POWER.kicad_sch</text>
<text x="14" y="156">File:</text>
<text x="19.2" y="156">CANbus.kicad_sch</text>
</g>
<g font-size="1.3" fill="#989898">
<text x="171.5" y="111.5">C5</text>
<text x="182.9" y="111.5">C6</text>
<text x="171.5" y="114">DNP</text>
<text x="182.9" y="114">DNP</text>
</g>
<g font-size="1.3" fill="#a90000">
<text x="90.7" y="179">1</text>
<text x="95.2" y="176" transform="rotate(-90 95.2 176)">5</text>
<text x="98.4" y="179">6</text>
<text x="90.7" y="181.6">3</text>
<text x="98.4" y="181.6">4</text>
<text x="95.2" y="186.1" transform="rotate(-90 95.2 186.1)">2</text>
</g>
<g font-size="1" fill="#a90000">
<text x="132" y="23.9" transform="rotate(-90 132 23.9)">49</text>
<text x="134.5" y="23.9" transform="rotate(-90 134.5 23.9)">48</text>
<text x="137.1" y="23.9" transform="rotate(-90 137.1 23.9)">47</text>
<text x="139.6" y="23.9" transform="rotate(-90 139.6 23.9)">46</text>
<text x="142.2" y="23.9" transform="rotate(-90 142.2 23.9)">45</text>
<text x="144.7" y="23.9" transform="rotate(-90 144.7 23.9)">44</text>
<text x="147.2" y="23.9" transform="rotate(-90 147.2 23.9)">43</text>
<text x="149.8" y="23.9" transform="rotate(-90 149.8 23.9)">42</text>
<text x="152.3" y="23.9" transform="rotate(-90 152.3 23.9)">41</text>
<text x="154.9" y="23.9" transform="rotate(-90 154.9 23.9)">40</text>
<text x="157.4" y="23.9" transform="rotate(-90 157.4 23.9)">39</text>
<text x="159.9" y="23.9" transform="rotate(-90 159.9 23.9)">38</text>
<text x="162.5" y="23.9" transform="rotate(-90 162.5 23.9)">37</text>
<text x="165" y="23.9" transform="rotate(-90 165 23.9)">36</text>
<text x="223.4" y="23.5" transform="rotate(-90 223.4 23.5)">4</text>
<text x="262.8" y="23.5" transform="rotate(-90 262.8 23.5)">4</text>
<text x="217.8" y="29.1">2</text>
<text x="257.2" y="29.1">2</text>
<text x="123.4" y="31.7">53</text>
<text x="171.6" y="31.7">50</text>
<text x="217.8" y="31.7">1</text>
<text x="257.2" y="31.7">1</text>
<text x="123.9" y="39.3">1</text>
<text x="123.9" y="41.8">2</text>
<text x="123.9" y="36.8">3</text>
<text x="171.6" y="41.8">33</text>
<text x="171.6" y="39.3">34</text>
<text x="171.6" y="36.8">35</text>
<text x="223.4" y="38.7" transform="rotate(-90 223.4 38.7)">3</text>
<text x="262.8" y="38.7" transform="rotate(-90 262.8 38.7)">3</text>
<text x="123.9" y="44.4">4</text>
<text x="123.9" y="46.9">5</text>
<text x="171.6" y="46.9">31</text>
<text x="171.6" y="44.4">32</text>
<text x="123.9" y="49.5">6</text>
<text x="123.9" y="52">7</text>
<text x="171.6" y="52">29</text>
<text x="171.6" y="49.5">30</text>
<text x="223.4" y="52.7" transform="rotate(-90 223.4 52.7)">4</text>
<text x="262.8" y="52.7" transform="rotate(-90 262.8 52.7)">4</text>
<text x="123.4" y="59.6">10</text>
<text x="123.9" y="57.1">9</text>
<text x="123.9" y="54.5">8</text>
<text x="171.6" y="59.6">26</text>
<text x="171.6" y="57.1">27</text>
<text x="171.6" y="54.5">28</text>
<text x="217.8" y="58.3">2</text>
<text x="257.2" y="58.3">2</text>
<text x="123.4" y="62.2">11</text>
<text x="171.6" y="62.2">25</text>
<text x="217.8" y="60.9">1</text>
<text x="257.2" y="60.9">1</text>
<text x="123.4" y="67.2">52</text>
<text x="171.6" y="67.2">51</text>
<text x="223.4" y="67.9" transform="rotate(-90 223.4 67.9)">3</text>
<text x="262.8" y="67.9" transform="rotate(-90 262.8 67.9)">3</text>
<text x="133.3" y="74.7" transform="rotate(-90 133.3 74.7)">12</text>
<text x="135.8" y="74.7" transform="rotate(-90 135.8 74.7)">13</text>
<text x="138.4" y="74.7" transform="rotate(-90 138.4 74.7)">14</text>
<text x="140.9" y="74.7" transform="rotate(-90 140.9 74.7)">15</text>
<text x="143.4" y="74.7" transform="rotate(-90 143.4 74.7)">16</text>
<text x="146" y="74.7" transform="rotate(-90 146 74.7)">17</text>
<text x="148.5" y="74.7" transform="rotate(-90 148.5 74.7)">18</text>
<text x="151.1" y="74.7" transform="rotate(-90 151.1 74.7)">19</text>
<text x="153.6" y="74.7" transform="rotate(-90 153.6 74.7)">20</text>
<text x="156.1" y="74.7" transform="rotate(-90 156.1 74.7)">21</text>
<text x="158.7" y="74.7" transform="rotate(-90 158.7 74.7)">22</text>
<text x="161.2" y="74.7" transform="rotate(-90 161.2 74.7)">23</text>
<text x="163.8" y="74.7" transform="rotate(-90 163.8 74.7)">24</text>
<text x="233.1" y="107.9">1</text>
<text x="255.9" y="107.9">5</text>
<text x="233.1" y="113">3</text>
<text x="233.1" y="110.4">6</text>
<text x="255.9" y="113">2</text>
<text x="255.9" y="110.4">4</text>
<text x="34.5" y="167.6">A8</text>
<text x="48.8" y="167.6">B4A9</text>
<text x="34.5" y="170.1">B8</text>
<text x="48.8" y="170.1">A4B9</text>
<text x="34.5" y="177.7">B5</text>
<text x="34.5" y="175.2">A5</text>
<text x="49.7" y="177.7">B6</text>
<text x="49.8" y="175.2">A6</text>
<text x="33.1" y="184.1">A1B12</text>
<text x="49.8" y="184.1">A7</text>
<text x="33.1" y="186.6">B1A12</text>
<text x="34.5" y="189.2">13</text>
<text x="34.5" y="191.7">14</text>
<text x="49.7" y="186.6">B7</text>
</g>
<g font-size="1" fill="#006464">
<text x="132.8" y="27.9" transform="rotate(-90 132.8 27.9)">GND</text>
<text x="135.4" y="27.9" transform="rotate(-90 135.4 27.9)">GND</text>
<text x="137.9" y="27.9" transform="rotate(-90 137.9 27.9)">GND</text>
<text x="140.5" y="27.9" transform="rotate(-90 140.5 27.9)">GND</text>
<text x="143" y="27.9" transform="rotate(-90 143 27.9)">GND</text>
<text x="145.5" y="27.9" transform="rotate(-90 145.5 27.9)">GND</text>
<text x="148.1" y="27.9" transform="rotate(-90 148.1 27.9)">GND</text>
<text x="150.6" y="27.9" transform="rotate(-90 150.6 27.9)">GND</text>
<text x="153.2" y="27.9" transform="rotate(-90 153.2 27.9)">GND</text>
<text x="155.7" y="27.9" transform="rotate(-90 155.7 27.9)">GND</text>
<text x="158.2" y="27.9" transform="rotate(-90 158.2 27.9)">GND</text>
<text x="160.8" y="27.9" transform="rotate(-90 160.8 27.9)">GND</text>
<text x="163.3" y="27.9" transform="rotate(-90 163.3 27.9)">GND</text>
<text x="165.9" y="27.9" transform="rotate(-90 165.9 27.9)">GND</text>
<text x="220.2" y="30">2</text>
<text x="224.3" y="25.8" transform="rotate(-90 224.3 25.8)">4</text>
<text x="259.6" y="30">2</text>
<text x="263.7" y="25.8" transform="rotate(-90 263.7 25.8)">4</text>
<text x="126.2" y="32.5">GND</text>
<text x="167.6" y="32.5">GND</text>
<text x="220.2" y="32.5">1</text>
<text x="259.6" y="32.5">1</text>
<text x="126.2" y="40.1">GND</text>
<text x="126.2" y="37.6">3V3</text>
<text x="168.6" y="40.1">NC</text>
<text x="168.6" y="37.6">NC</text>
<text x="224.3" y="36.3" transform="rotate(-90 224.3 36.3)">3</text>
<text x="263.7" y="36.3" transform="rotate(-90 263.7 36.3)">3</text>
<text x="92.7" y="44">R1</text>
<text x="126.2" y="42.7">GND</text>
<text x="126.2" y="45.2">NC</text>
<text x="126.2" y="47.8">IO2</text>
<text x="167" y="47.8">TXD0</text>
<text x="168.6" y="45.2">NC</text>
<text x="168.6" y="42.7">NC</text>
<text x="126.2" y="50.3">IO3</text>
<text x="126.2" y="52.8">NC</text>
<text x="166.8" y="50.3">RXD0</text>
<text x="167.3" y="52.8">IO23</text>
<text x="126.2" y="57.9">IO4</text>
<text x="126.2" y="55.4">EN</text>
<text x="167.3" y="57.9">IO21</text>
<text x="167.3" y="55.4">IO22</text>
<text x="220.2" y="59.2">2</text>
<text x="224.3" y="55.1" transform="rotate(-90 224.3 55.1)">4</text>
<text x="259.6" y="59.2">2</text>
<text x="263.7" y="55.1" transform="rotate(-90 263.7 55.1)">4</text>
<text x="126.2" y="60.5">IO5</text>
<text x="126.2" y="63">GND</text>
<text x="167.3" y="63">IO19</text>
<text x="167.3" y="60.5">IO20</text>
<text x="220.2" y="61.7">1</text>
<text x="224.3" y="65.5" transform="rotate(-90 224.3 65.5)">3</text>
<text x="259.6" y="61.7">1</text>
<text x="263.7" y="65.5" transform="rotate(-90 263.7 65.5)">3</text>
<text x="126.2" y="68.1">GND</text>
<text x="134.1" y="71.9" transform="rotate(-90 134.1 71.9)">IO0</text>
<text x="136.7" y="71.9" transform="rotate(-90 136.7 71.9)">IO1</text>
<text x="139.2" y="71.9" transform="rotate(-90 139.2 71.9)">GND</text>
<text x="141.7" y="71.9" transform="rotate(-90 141.7 71.9)">IO6</text>
<text x="144.3" y="71.9" transform="rotate(-90 144.3 71.9)">IO7</text>
<text x="146.8" y="71.9" transform="rotate(-90 146.8 71.9)">IO12</text>
<text x="149.4" y="71.9" transform="rotate(-90 149.4 71.9)">IO13</text>
<text x="151.9" y="71.9" transform="rotate(-90 151.9 71.9)">IO14</text>
<text x="154.4" y="71.9" transform="rotate(-90 154.4 71.9)">IO15</text>
<text x="157" y="71.9" transform="rotate(-90 157 71.9)">NC</text>
<text x="159.5" y="71.9" transform="rotate(-90 159.5 71.9)">IO8</text>
<text x="162.1" y="71.9" transform="rotate(-90 162.1 71.9)">IO9</text>
<text x="164.6" y="71.9" transform="rotate(-90 164.6 71.9)">IO18</text>
<text x="167.6" y="68.1">GND</text>
<text x="64.7" y="83.3">R4</text>
<text x="116.8" y="82.1">R2</text>
<text x="125.7" y="82.1">R3</text>
<text x="104.1" y="96">R5</text>
<text x="160.2" y="96">R6</text>
<text x="224.8" y="101.1">R7</text>
<text x="160.2" y="103.6">R8</text>
<text x="235.5" y="108.7">SCL</text>
<text x="235.5" y="113.8">ALERT</text>
<text x="235.5" y="111.3">SDA</text>
<text x="250.7" y="111.3">ADD0</text>
<text x="251.5" y="113.8">GND</text>
<text x="252.4" y="108.7">V+</text>
<text x="37.3" y="168.4">SBU1</text>
<text x="37.3" y="170.9">SBU2</text>
<text x="44.9" y="170.9">VBUS</text>
<text x="44.9" y="168.4">VBUS</text>
<text x="27.6" y="178.6">R10</text>
<text x="28.1" y="176">R9</text>
<text x="37.3" y="176">CC1</text>
<text x="37.3" y="178.6">CC2</text>
<text x="45.9" y="176">Dp1</text>
<text x="45.9" y="178.6">Dp2</text>
<text x="37.3" y="184.9">GND</text>
<text x="45.9" y="184.9">Dn1</text>
<text x="37.3" y="190">EH</text>
<text x="37.3" y="187.5">GND</text>
<text x="45.9" y="187.5">Dn2</text>
<text x="37.3" y="192.5">EH</text>
</g>
<g font-size="1" fill="#840000">
<text x="127" y="165.8">Drawn</text>
<text x="127" y="173.3">Reviewed</text>
<text x="127" y="180.8">Approved</text>
<text x="134.7" y="180.8">(1)</text>
<text x="201" y="185.8">Date</text>
<text x="247" y="185.8">Revision</text>
<text x="267" y="185.8">Size</text>
<text x="127" y="190.8">Approved</text>
<text x="134.7" y="190.8">(2)</text>
<text x="201" y="193.3">Software</text>
<text x="247" y="193.3">Sheet</text>
<text x="267" y="193.3">Code</text>
</g>
<g font-size=".8" fill="#840084">
<text x="63.2" y="165.3">220Ω@100MHz</text>
<text x="73.6" y="165.3">|</text>
<text x="75.3" y="165.3">2A</text>
<text x="85.3" y="165.7">310mV@1A</text>
</g>
</svg>
